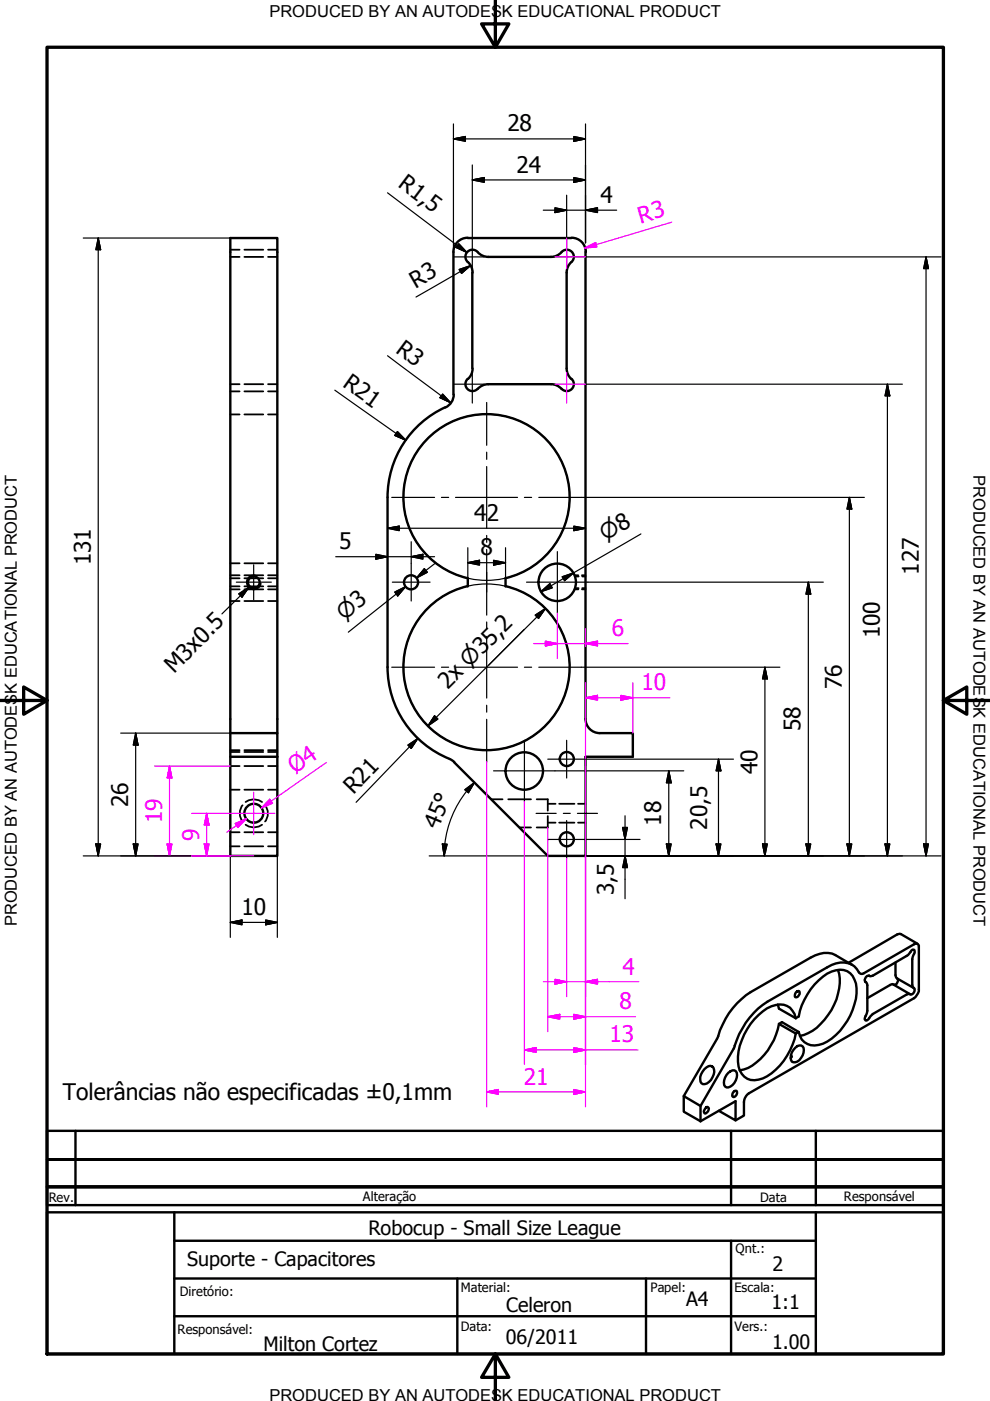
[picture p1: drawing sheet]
<svg xmlns="http://www.w3.org/2000/svg" width="210mm" height="297mm" viewBox="0 0 210 297" stroke-linecap="round" stroke-linejoin="round" font-family="sans-serif">
<!-- layer: Visible (ISO) -->
<g fill="none" stroke="#000" stroke-width=".51">
<path d="M99.2 50.4a3 3 0 0 0-3.1 3v30.2M99.2 50.5h22M100.1 57.8v20.3M101.3 53.4a1.49 1.49 0 0 0-2.2 0 1.49 1.49 0 0 0 .1 2.1 2.95 2.95 0 0 1 1 2.3M101.3 53.5a3 3 0 0 0 2.2 1h13.3a3 3 0 0 0 2.3-1M119.1 53.4a1.49 1.49 0 0 1 2.1 0 1.49 1.49 0 0 1 0 2.1 2.95 2.95 0 0 0-1.1 2.3M120.1 57.8v20.3M121.2 50.4a3 3 0 0 1 3 3M124.1 53.5v98.9M100.2 78.1a3 3 0 0 1-1 2.3M120.1 78.1a3 3 0 0 0 1 2.3M94.4 86.3a21 21 0 0 0-12.2 19.1"/>
<path d="M96.2 83.6a3 3 0 0 1-1.8 2.8M99.2 80.3a1.49 1.49 0 0 0-.1 2.2 1.49 1.49 0 0 0 2.2-.1M101.3 82.5a3 3 0 0 1 2.2-1h13.3a3 3 0 0 1 2.3 1M121.2 80.3a1.49 1.49 0 0 1 0 2.2 1.49 1.49 0 0 1-2.1-.1M82.2 105.5v36M99.1 122.6a17.6 17.6 0 0 1-10.4-27.2 17.6 17.6 0 0 1 29.1 .1 17.6 17.6 0 0 1-10.6 27.1v1.7a17.6 17.6 0 0 1 10.5 27.1 17.6 17.6 0 0 1-29.1 0 17.6 17.6 0 0 1 10.6-27.1M99.2 122.6v1.7M48.8 155.4h10v5.1M58.8 155.4v-104.9h-10v110M82.2 141.4a21 21 0 0 0 13.1 19.5M124.1 152.4a3 3 0 0 0 3.1 3M127.2 155.4h7v5.1h-10.1v21h-8l-19.8-19.9"/>
<path d="M48.8 160.5h10v21h-10zM95.3 160.9l1 .7M164.9 213l.3 .9 3.5 2M165.2 217.1a13.3 13.3 0 0 1-6.6 9.3l-1.8 .5M165.2 217.1l3.5 2M165.2 217.1l.6-.4 3.6 2.1M168.7 215.9a3.5 3.5 0 0 0-5.1-2.6 13.4 13.4 0 0 0-7.1 11.8 3.6 3.6 0 0 0 5.2 3.5 13.4 13.4 0 0 0 7-9.5M168.7 215.9l.7-.4a13.4 13.4 0 0 1 6.9-9.5 3.5 3.5 0 0 1 5.2 2.5 13.2 13.2 0 0 1-5.2 11.7 5.2 5.2 0 0 1-5.1 1.1 3.1 3.1 0 0 1-1.8-2.5M168.8 210.4l.2-.2h.5a.95 .95 0 0 1-.8 1.2 .89 .89 0 0 1 .1-1zM169.4 218.8l-.7 .3M177.7 205.7a11 11 0 0 1-2.1 9.5 9.6 9.6 0 0 1-6 4.4M180.7 204.6l-3.6-2.1a5.3 5.3 0 0 0-5.3 .6l-12.7 7.3a17.1 17.1 0 0 0-7.1 9.9l-7 12.1 3.5 2.1"/>
<path d="M183.5 208.1l.1 .1M183.8 206.9h1.2l7.5-4.4 .3-.3a1.15 1.15 0 0 1 .9-.9 .58 .58 0 0 1 .1 .9l-.4 1.2v5.4l.2 .5a.89 .89 0 0 1 .1 1.2 .89 .89 0 0 1-1.2 .2l-7.5 4.3-.5 .5a1.37 1.37 0 0 1-.9 .9l-.1-.1a1.18 1.18 0 0 1 .2-1.2l.2-.8v-5.4l-.2-.6a.77 .77 0 0 1-.4-.7 .77 .77 0 0 1 .5-.7zM184.2 206.9h.1M189.9 204.1v2.6l.2 .6 3.6 2.2M190.3 207.5a.93 .93 0 0 1-.8 1.3M193 210.8l-3.8-2.2-5.3 3M194.5 200.1l-3.5-2.1-.8 .1-10.3 6M145 232.4v3.3l3.5 2M149.4 226.7a1.21 1.21 0 0 1 1.9-.3 2.89 2.89 0 0 1-1.9 3.5h-.4a1.23 1.23 0 0 1-.5-1.6zM149.7 234.7l.5 .1a.93 .93 0 0 1-.8 1.3 .86 .86 0 0 1 .3-1.4zM152.4 235.5l3.6 2v-4l-7.5 4.2M154.4 227.4a1.03 1.03 0 0 1 1.8 0 2.6 2.6 0 0 1-2.1 3.2 1.78 1.78 0 0 1 0-2.7z"/>
<path d="M155.5 231.5l.3-.2h.4a.93 .93 0 0 1-.8 1.3 .76 .76 0 0 1 .1-1.1zM156 237.5l1.7-1 .1-3.3 .4-.8 .5-.6 35.4-20.4 .7-1.2v-9.4a.61 .61 0 0 0-.3-.7 .61 .61 0 0 0-.7 .1l-10.7 6.2a.69 .69 0 0 1-1-.2 4.1 4.1 0 0 0-5.8-1.6l-13.6 7.8a17.1 17.1 0 0 0-7.1 9.9l-7.1 12.2v3.2M167.7 223.7l.2 .4-.3 .2M168.6 222.2a1.03 1.03 0 0 1 1.8 0 2.71 2.71 0 0 1-1.8 3h-.4a1.14 1.14 0 0 1-.5-1.5l.2-.6z"/>
<circle cx="53.8" cy="123.5" r="1.24"/>
<circle cx="87.2" cy="123.5" r="1.49"/>
<circle cx="118.1" cy="123.5" r="4"/>
<circle cx="53.8" cy="172.4" r="2"/>
<circle cx="111.2" cy="163.5" r="4"/>
<circle cx="120.2" cy="160.9" r="1.49"/>
<circle cx="120.2" cy="177.9" r="1.49"/>
</g>
<!-- layer: Hidden (ISO) -->
<g fill="none" stroke="#000" stroke-width=".38">
<path d="M48.8 52.9h2M48.8 54.5h2M51.8 52.9h4M51.8 54.5h4M56.8 52.9h2M56.8 54.5h2M48.8 83h2M48.8 87.9h2M48.8 81.5h2M51.8 83h4M51.8 87.9h4M51.8 81.5h4"/>
<path d="M56.8 83h2M56.8 87.9h2M56.8 81.5h2M48.8 119.4h2M51.8 119.4h4M56.8 119.4h2M48.8 122h2M48.8 125h2M48.8 124.3h2M48.8 122.6h2M48.8 127.4h2M51.8 122h4"/>
<path d="M51.8 125h4M51.8 124.3h4M51.8 122.6h4M51.8 127.4h4M56.8 122h2M56.8 125h2M56.8 124.3h2M56.8 122.6h2M56.8 127.4h2M121.9 122h.7M121.9 125h.7M122 122.2h.7"/>
<path d="M122 124.7h.7M123.4 122h.7M123.4 125h.7M123.4 122.2h.7M123.4 124.7h.7M48.8 159.1h2M48.8 159.4h2M51.8 159.1h4M51.8 159.4h4M56.8 159.1h2M56.8 159.4h2M48.8 167.4h2"/>
<path d="M48.8 179.4h2M48.8 176.5h2M48.8 162.4h2M51.4 170.7a2.68 2.68 0 0 0 0 3.5M51.8 167.4h4M51.8 179.4h4M51.8 176.5h4M51.8 162.4h4M52.1 174.9a2.95 2.95 0 0 0 3.5 0M52.1 170a2.95 2.95 0 0 1 3.5 0M56.2 170.7a2.68 2.68 0 0 1 0 3.5M56.8 167.4h2"/>
<path d="M56.8 179.4h2M56.8 176.5h2M56.8 162.4h2M104.1 169.5h2.5M107.8 169.5h4.8M110.2 175.4h2.4M113.8 169.5h2.3v2.4M116.1 173v2.4h-2.3M116.1 174.4h1.7M116.1 170.4h1.7M118.6 174.4h3.2M118.6 170.4h3.2"/>
<path d="M122.6 174.4h1.5M122.6 170.4h1.5"/>
</g>
<!-- layer: Visible Narrow (ISO) -->
<path d="M54.1 122a1.49 1.49 0 0 0-1.8 1.2 1.49 1.49 0 0 0 1.3 1.7 1.49 1.49 0 0 0 1.7-1.2" fill="none" stroke="#000" stroke-width=".38"/>
<!-- layer: Border (ISO) -->
<path d="M10 10h190v277.1h-190zM105 0v10l-2.9-4.9h5.8l-2.9 4.9M0 148.5h10l-5-2.8v5.7l5-2.9M200 148.5l5 2.9v-5.7l-5 2.8h10M105 287.1l2.9 4.9h-5.8l2.9-4.9v9.9" fill="none" stroke="#000" stroke-width=".7"/>
<!-- layer: Title (ANSI) -->
<path d="M10 257h190v30.1h-190zM37 257v30.1M173 257v30.1M37 271.1h136M37 279.1h136M97 271.1v16M155 263.1v24" fill="none" stroke="#000" stroke-width=".51"/>
<!-- layer: Title (ISO) -->
<path d="M16 239.8v15.7M155 239.8v15.7M173 239.8v15.7M200 251.5h-190v4h190v-9.7h-190h190v-6h-190v12h190M37 263.1h136M137 271.1v16" fill="none" stroke="#000" stroke-width=".51"/>
<!-- layer: Sketch Geometry (ISO) -->
<g fill="none" stroke="#000" stroke-width=".25">
<circle cx="103.2" cy="105.4" r="17.6"/>
<circle cx="103.2" cy="141.4" r="17.6"/>
</g>
<!-- layer: Dimension (ISO) -->
<g fill="none" stroke="#000" stroke-width=".25">
<path d="M96.1 29.4l2.6-.5v1.1zM96.1 29.4h28M96.1 26.3v27.2M100.1 38.1l2.6-.5v1.1zM100.1 38.1h24M100.1 35v15.5M121.7 37.6l2.4 .5-2.4 .6zM121.7 28.9l2.4 .5-2.4 .6zM124.1 26.3v25.2M17.7 50.5h31.1M20.8 50.5l.5 2.4h-1zM20.8 50.5v131"/>
<path d="M82.2 40.9l16.8 12.6M97.3 51.7l1.7 1.8-2.4-1.1zM97.3 57.1l2.5-.8-1.9 1.7zM99.8 56.3l-11.6 6.7M100.1 56.9v.9M115.2 44.6h15.5M116.8 54.5h.9M117.7 44.1l2.4 .5-2.4 .5zM120.1 41.4v9.1M120.1 56.9v.9M124.1 44.6l2.6-.5v1zM124.1 52.7v.8"/>
<path d="M124.1 54.5h75.4M196.3 54.5l.5 2.4h-1zM196.3 54.5v127M82.2 75.4l13.4 10M71 82.7l15 10.6M84.3 91.5l1.7 1.8-2.3-1zM93.9 83.6l1.7 1.8-2.3-1.1zM116.8 81.5h.9M124.1 81.5h67.2M188.2 81.5l.5 2.4h-1.1zM188.2 81.5v100M71.2 118h20.9"/>
<path d="M79.7 117.5l2.5 .5-2.5 .5zM82.2 112l2.4-.4v.9zM82.2 112h41.9M87.2 118l2.5-.5v1zM87.2 114.9v4.5M92.3 119.4l-4 3.1M99.2 119.3l2.5-.5v1zM99.2 119.3h8M99.2 116.1v6.5M104.6 118.8l2.6 .5-2.6 .5zM107.2 116.1v6.5M121.7 111.6l2.4 .4-2.4 .5z"/>
<path d="M123.3 105.5h60M135.9 113.2l-21.2 12.3M180.1 105.5l.5 2.4h-1zM180.1 105.5v76M83.7 125.5l2.3-1.1-1.7 2zM84 125.9l2-1.5-12.1 9.6M90 120.6l.6 .7-2.3 1.2zM111.1 133.5l-7.5 7.5M113.5 130.4l2.1-1.4-1.4 2.1zM114.7 125.5l1.9-1.8 .5 .9zM115.6 129l-24.9 24.9M119.2 122.3l2.4-.8-1.9 1.6z"/>
<path d="M124.7 123.4h49.9M171.4 123.4l.5 2.6h-1zM171.4 123.4v58.1M25.6 155.4h23.2M28.8 155.4l.5 2.6h-1zM28.8 155.4v26.1M86.5 158l2.1-1.4-1.4 2.1zM88.6 156.6l-13.1 13.5M92.1 151.8l.7 .6-2.1 1.5zM123.3 141.5h42.1M162.2 141.5l.5 2.4h-1zM162.2 141.5v40"/>
<path d="M20.3 178.9h1l-.5 2.6zM28.3 178.9h1l-.5 2.6zM93.8 178.9l1 .1-.6 2.5zM98.6 167.4l2-1.5-1.3 2.2zM99 167.7a22 22 0 0 0-4.8 13.8M100.6 165.9l-1.7 1.9M117.7 163.4h2.4M120.3 163.4h24.7M124.1 178h11.6M124.1 161h31.4M132 175.4h1l-.5 2.6zM132.5 173v17.5"/>
<path d="M141.3 178.9h1l-.5 2.6zM141.8 163.4l.5 2.6h-1zM141.8 163.4v18.1M151.8 178.9h1l-.5 2.6zM152.3 161l.5 2.4h-1zM152.3 161v20.5M161.7 178.9h1l-.5 2.6zM170.9 178.9h1l-.5 2.6zM179.6 178.9h1l-.5 2.6zM187.6 178.9h1.1l-.5 2.6zM195.8 178.9h1l-.5 2.6zM17.7 181.5h31.1v17.2"/>
<path d="M48.8 195.6l2.5-.5v1zM48.8 195.6h10M56.3 195.1l2.5 .5-2.5 .5zM58.8 181.5v17.2M91 181.5h25.1M124.1 181.5h75.4M132.5 181.5l.5 2.4h-1z"/>
</g>
<g fill="#000" stroke="#000" stroke-width=".25">
<path d="M96.1 29.4l2.6-.5zM96.1 29.4l2.6-.5v1.1zM100.1 38.1l2.6-.5zM100.1 38.1l2.6-.5v1.1zM121.7 38.7l2.4-.6zM121.7 37.6l2.4 .5-2.4 .6zM121.7 30l2.4-.6zM121.7 28.9l2.4 .5-2.4 .6zM20.8 50.5l.5 2.4zM20.8 50.5l.5 2.4h-1zM96.6 52.4l2.4 1.1zM97.3 51.7l1.7 1.8-2.4-1.1z"/>
<path d="M97.9 58l1.9-1.7zM97.3 57.1l2.5-.8-1.9 1.7zM117.7 45.1l2.4-.5zM117.7 44.1l2.4 .5-2.4 .5zM124.1 44.6l2.6-.5zM124.1 44.6l2.6-.5v1zM196.3 54.5l.5 2.4zM196.3 54.5l.5 2.4h-1zM83.7 92.3l2.3 1zM84.3 91.5l1.7 1.8-2.3-1zM93.3 84.3l2.3 1.1zM93.9 83.6l1.7 1.8-2.3-1.1z"/>
<path d="M188.2 81.5l.5 2.4zM188.2 81.5l.5 2.4h-1.1zM79.7 118.5l2.5-.5zM79.7 117.5l2.5 .5-2.5 .5zM82.2 112l2.4-.4zM82.2 112l2.4-.4v.9zM87.2 118l2.5-.5zM87.2 118l2.5-.5v1zM99.2 119.3l2.5-.5zM99.2 119.3l2.5-.5v1zM104.6 119.8l2.6-.5zM104.6 118.8l2.6 .5-2.6 .5z"/>
<path d="M121.7 112.5l2.4-.5zM121.7 111.6l2.4 .4-2.4 .5zM180.1 105.5l.5 2.4zM180.1 105.5l.5 2.4h-1zM86 124.4l-1.7 2zM83.7 125.5l2.3-1.1-1.7 2zM90 120.6l-1.7 1.9zM90 120.6l.6 .7-2.3 1.2zM115.6 129l-1.4 2.1zM113.5 130.4l2.1-1.4-1.4 2.1zM114.7 125.5l1.9-1.8zM114.7 125.5l1.9-1.8 .5 .9z"/>
<path d="M119.7 123.1l1.9-1.6zM119.2 122.3l2.4-.8-1.9 1.6zM171.4 123.4l.5 2.6zM171.4 123.4l.5 2.6h-1zM28.8 155.4l.5 2.6zM28.8 155.4l.5 2.6h-1zM88.6 156.6l-1.4 2.1zM86.5 158l2.1-1.4-1.4 2.1zM92.1 151.8l-1.4 2.1zM92.1 151.8l.7 .6-2.1 1.5zM162.2 141.5l.5 2.4zM162.2 141.5l.5 2.4h-1z"/>
<path d="M20.3 178.9l.5 2.6zM20.3 178.9h1l-.5 2.6zM28.3 178.9l.5 2.6zM28.3 178.9h1l-.5 2.6zM93.8 178.9l.4 2.6zM93.8 178.9l1 .1-.6 2.5zM100.6 165.9l-1.3 2.2zM98.6 167.4l2-1.5-1.3 2.2zM132 175.4l.5 2.6zM132 175.4h1l-.5 2.6zM141.3 178.9l.5 2.6zM141.3 178.9h1l-.5 2.6z"/>
<path d="M141.8 163.4l.5 2.6zM141.8 163.4l.5 2.6h-1zM151.8 178.9l.5 2.6zM151.8 178.9h1l-.5 2.6zM152.3 161l.5 2.4zM152.3 161l.5 2.4h-1zM161.7 178.9l.5 2.6zM161.7 178.9h1l-.5 2.6zM170.9 178.9l.5 2.6zM170.9 178.9h1l-.5 2.6zM179.6 178.9l.5 2.6zM179.6 178.9h1l-.5 2.6z"/>
<path d="M187.6 178.9l.6 2.6zM187.6 178.9h1.1l-.5 2.6zM195.8 178.9l.5 2.6zM195.8 178.9h1l-.5 2.6zM48.8 195.6l2.5-.5zM48.8 195.6l2.5-.5v1zM56.3 196.1l2.5-.5zM56.3 195.1l2.5 .5-2.5 .5zM132.5 181.5l.5 2.4zM132.5 181.5l.5 2.4h-1z"/>
</g>
<!-- layer: Center Mark (ISO) -->
<g fill="none" stroke="#000" stroke-width=".25">
<path d="M96.1 54.5h6.6M100.1 50.5v6.4M117.7 54.5h6.4M120.1 50.5v6.4M100.1 79v6.5M96.1 81.5h6.6M103.2 85.3v9.1M103.2 95.9v1.5M103.2 98.9v13.1M53.8 119.7v7.5M83.1 105.5h9M87.2 119.4v8"/>
<path d="M93.6 105.5h1.5M96.6 105.5h13.1M103.2 113.5v1.5M103.2 116.5v13.9M111.2 105.5h1.5M114.2 105.5h9.1M118.2 117v13M50.1 123.4h7.4M83.2 123.4h8M103.2 131.9v1.5M103.2 134.9v13.1M111.6 123.4h13.1"/>
<path d="M83.1 141.5h9M93.6 141.5h1.5M96.6 141.5h13.1M103.2 149.5v1.5M103.2 152.5v9M111.2 157v13M111.2 141.5h1.5M114.2 141.5h9.1M120.1 157v8M104.6 163.4h13.1M116.1 161h8M116.1 178h8"/>
<path d="M120.1 174v8"/>
</g>
<!-- layer: Dimension (ISO) -->
<g fill="none" stroke="#f0f" stroke-width=".25">
<path d="M124 52.6l2.3-1.2 .3 1zM142.4 47.1l-18.4 5.5M113.2 136.4h20M115.6 135.9l2.6 .5-2.6 .6zM118.2 130v9.6M124.1 136.4l2.6-.5v1.1zM124.1 133.3v3.8M124.1 147.9l2.6-.5v1zM124.1 147.9h17.9M124.1 144.8v27.5M131.6 147.4l2.6 .5-2.6 .5zM134.2 144.8v10.6"/>
<path d="M32.8 162.4h16M35.4 178.9h1l-.5 2.6zM35.9 162.4l.5 2.6h-1zM35.9 162.4v19.1M40.6 172.5h8.7M43.3 178.9h1l-.5 2.6zM43.8 172.5l.5 2.4h-1zM43.8 172.5v9M49.8 174.6l2.4-1-1.8 1.8zM52.2 173.6l-4.1 2.9M57.2 169.5l.6 .8-2.4 1zM69.2 161.7l-13.8 9.6 2.1-1.5"/>
<path d="M103.2 161.5v73.2M111.2 170v55.7M116.1 175.4v2.4M116.1 178v40.7M124.1 172.6v62.1M32.8 181.5h21M120.1 182v29.3M115.2 208.1h20.2M116.1 215.6l2.6-.5v1zM116.1 215.6h18.6M117.7 207.6l2.4 .5-2.4 .5zM121.7 215.1l2.4 .5-2.4 .5z"/>
<path d="M124.1 208.1l2.6-.5v1zM103.2 231.5l2.5-.5v1zM103.2 231.5h20.9M111.2 222.6l2.5-.5v1zM111.2 222.6h24.1M121.7 222.1l2.4 .5-2.4 .5zM121.7 231l2.4 .5-2.4 .5z"/>
</g>
<g fill="#f0f" stroke="#f0f" stroke-width=".25">
<path d="M35.4 178.9l.5 2.6z"/>
<path d="M35.4 178.9h1l-.5 2.6z"/>
<path d="M35.9 162.4l.5 2.6z"/>
<path d="M35.9 162.4l.5 2.6h-1z"/>
<path d="M131.6 148.4l2.6-.5z"/>
<path d="M131.6 147.4l2.6 .5-2.6 .5z"/>
<path d="M124.1 147.9l2.6-.5z"/>
<path d="M124.1 147.9l2.6-.5v1z"/>
<path d="M124.1 208.1l2.6-.5z"/>
<path d="M124.1 208.1l2.6-.5v1z"/>
<path d="M117.7 208.6l2.4-.5z"/>
<path d="M117.7 207.6l2.4 .5-2.4 .5z"/>
<path d="M121.7 223.1l2.4-.5z"/>
<path d="M121.7 222.1l2.4 .5-2.4 .5z"/>
<path d="M111.2 222.6l2.5-.5z"/>
<path d="M111.2 222.6l2.5-.5v1z"/>
<path d="M116.1 215.6l2.6-.5z"/>
<path d="M116.1 215.6l2.6-.5v1z"/>
<path d="M121.7 216.1l2.4-.5z"/>
<path d="M121.7 215.1l2.4 .5-2.4 .5z"/>
<path d="M103.2 231.5l2.5-.5z"/>
<path d="M103.2 231.5l2.5-.5v1z"/>
<path d="M121.7 232l2.4-.5z"/>
<path d="M121.7 231l2.4 .5-2.4 .5z"/>
<path d="M43.3 178.9l.5 2.6z"/>
<path d="M43.3 178.9h1l-.5 2.6z"/>
<path d="M43.8 172.5l.5 2.4z"/>
<path d="M43.8 172.5l.5 2.4h-1z"/>
<path d="M115.6 137l2.6-.6z"/>
<path d="M115.6 135.9l2.6 .5-2.6 .6z"/>
<path d="M124.1 136.4l2.6-.5z"/>
<path d="M124.1 136.4l2.6-.5v1.1z"/>
<path d="M57.2 169.5l-1.8 1.8z"/>
<path d="M57.2 169.5l.6 .8-2.4 1z"/>
<path d="M52.2 173.6l-1.8 1.8z"/>
<path d="M49.8 174.6l2.4-1-1.8 1.8z"/>
<path d="M124 52.6l2.3-1.2z"/>
<path d="M124 52.6l2.3-1.2 .3 1z"/>
</g>
<!-- layer: Symbol (ISO) -->
<path d="M50.6 125.9l2.2-1.4-1.5 2.1zM52.8 124.5l-5.7 5.7" fill="none" stroke="#000" stroke-width=".25"/>
<path d="M52.8 124.5l-1.5 2.1zM50.6 125.9l2.2-1.4-1.5 2.1z" fill="#000" stroke="#000" stroke-width=".25"/>
<!-- layer: Centerline (ISO) -->
<path d="M113.7 172.5h4.2M119.4 172.5h1.5M122.4 172.5h4.3" fill="none" stroke="#000" stroke-width=".25"/>
<!-- layer: Center Mark (ISO) -->
<path d="M117.7 54.5h6.4M120.1 50.5v6.4M120.1 79v6.5M117.7 81.5h6.4M49.3 172.5h9M53.8 167.9v9.1" fill="none" stroke="#f0f" stroke-width=".25"/>
<g font-size="4.8">
<text x="107.6" y="27.9">28</text>
<text x="84.2" y="39.4" transform="rotate(37 84.2 39.4)">R1,5</text>
<text x="109.5" y="36.6">24</text>
<text x="127.3" y="43">4</text>
<text x="88.1" y="61.2" transform="rotate(-30 88.1 61.2)">R3</text>
<text x="83.7" y="74.6" transform="rotate(37 83.7 74.6)">R3</text>
<text x="72.5" y="81.9" transform="rotate(35 72.5 81.9)">R21</text>
<text x="100.5" y="110.5">4</text>
<text x="103.2" y="110.5">2</text>
<text x="19.2" y="119.9" transform="rotate(-90 19.2 119.9)">131</text>
<text x="71.9" y="116.4">5</text>
<text x="101.9" y="117.7">8</text>
<text x="194.8" y="121.9" transform="rotate(-90 194.8 121.9)">127</text>
<text x="186.6" y="135.4" transform="rotate(-90 186.6 135.4)">100</text>
<text x="36.9" y="142.9" transform="rotate(-45 36.9 142.9)">M3x0.5</text>
<text x="94.9" y="146.3" transform="rotate(-45 94.9 146.3)">2x ⌀35,2</text>
<text x="178.5" y="146.1" transform="rotate(-90 178.5 146.1)">76</text>
<text x="169.7" y="155.1" transform="rotate(-90 169.7 155.1)">58</text>
<text x="160.6" y="164.1" transform="rotate(-90 160.6 164.1)">40</text>
<text x="27.2" y="171.1" transform="rotate(-90 27.2 171.1)">26</text>
<text x="74.9" y="168.5" transform="rotate(-46 74.9 168.5)">R21</text>
<text x="92.9" y="175.9" transform="rotate(-68 92.9 175.9)">45°</text>
<text x="140.2" y="175.1" transform="rotate(-90 140.2 175.1)">18</text>
<text x="149.9" y="175.9" transform="rotate(-90 149.9 175.9)">20,5</text>
<text x="130.1" y="189.8" transform="rotate(-90 130.1 189.8)">3,5</text>
<text x="51.2" y="194">10</text>
<text x="13.3" y="233.2">Tolerâncias não especificadas ±0,1mm</text>
</g>
<g font-size="4.8" fill="#f0f">
<text x="135.8" y="47.4" transform="rotate(-17 135.8 47.4)">R3</text>
<text x="129.7" y="134.9">6</text>
<text x="136" y="146.4">10</text>
<text x="62.6" y="164.1" transform="rotate(-35 62.6 164.1)">Ø4</text>
<text x="34.4" y="174.5" transform="rotate(-90 34.4 174.5)">19</text>
<text x="42.2" y="178.3" transform="rotate(-90 42.2 178.3)">9</text>
<text x="132" y="206.6">4</text>
<text x="131.3" y="214">8</text>
<text x="129.2" y="221">13</text>
<text x="111.1" y="230">21</text>
</g>
<g font-size="4.6">
<text x="128.3" y="114.8" transform="rotate(-30 128.3 114.8)">⌀8</text>
<text x="73" y="131.6" transform="rotate(-38 73 131.6)">⌀3</text>
</g>
<g font-size="4.2">
<text x="78.1" y="261.8">Robocup - Small Size League</text>
<text x="39.7" y="268.3">Suporte - Capacitores</text>
<text x="163.8" y="269.5">2</text>
<text x="107.3" y="278.2">Celeron</text>
<text x="145.5" y="276.9">A4</text>
<text x="163.6" y="277.5">1:1</text>
<text x="55.9" y="286.4">Milton Cortez</text>
<text x="107.3" y="285">06/2011</text>
<text x="163.7" y="286.1">1.00</text>
</g>
<g font-size="3.5">
<text x="57.1" y="3.6">PRODUCED BY AN AUTODESK EDUCATIONAL PRODUCT</text>
<text x="206.4" y="100.7" transform="rotate(90 206.4 100.7)">PRODUCED BY AN AUTODESK EDUCATIONAL PRODUCT</text>
<text x="3.6" y="196.4" transform="rotate(-90 3.6 196.4)">PRODUCED BY AN AUTODESK EDUCATIONAL PRODUCT</text>
<text x="57.1" y="297">PRODUCED BY AN AUTODESK EDUCATIONAL PRODUCT</text>
</g>
<g font-size="2.7">
<text x="10.4" y="254.7">Rev.</text>
<text x="77" y="254.7">Alteração</text>
<text x="161.2" y="254.7">Data</text>
<text x="178.9" y="254.7">Responsável</text>
<text x="156" y="265.7">Qnt.:</text>
<text x="38.1" y="274.7">Diretório:</text>
<text x="97.7" y="273.9">Material:</text>
<text x="137.9" y="274">Papel:</text>
<text x="155.7" y="273.9">Escala:</text>
<text x="37.7" y="282.9">Responsável:</text>
<text x="97.7" y="282.2">Data:</text>
<text x="155.7" y="282.2">Vers.:</text>
</g>
</svg>
